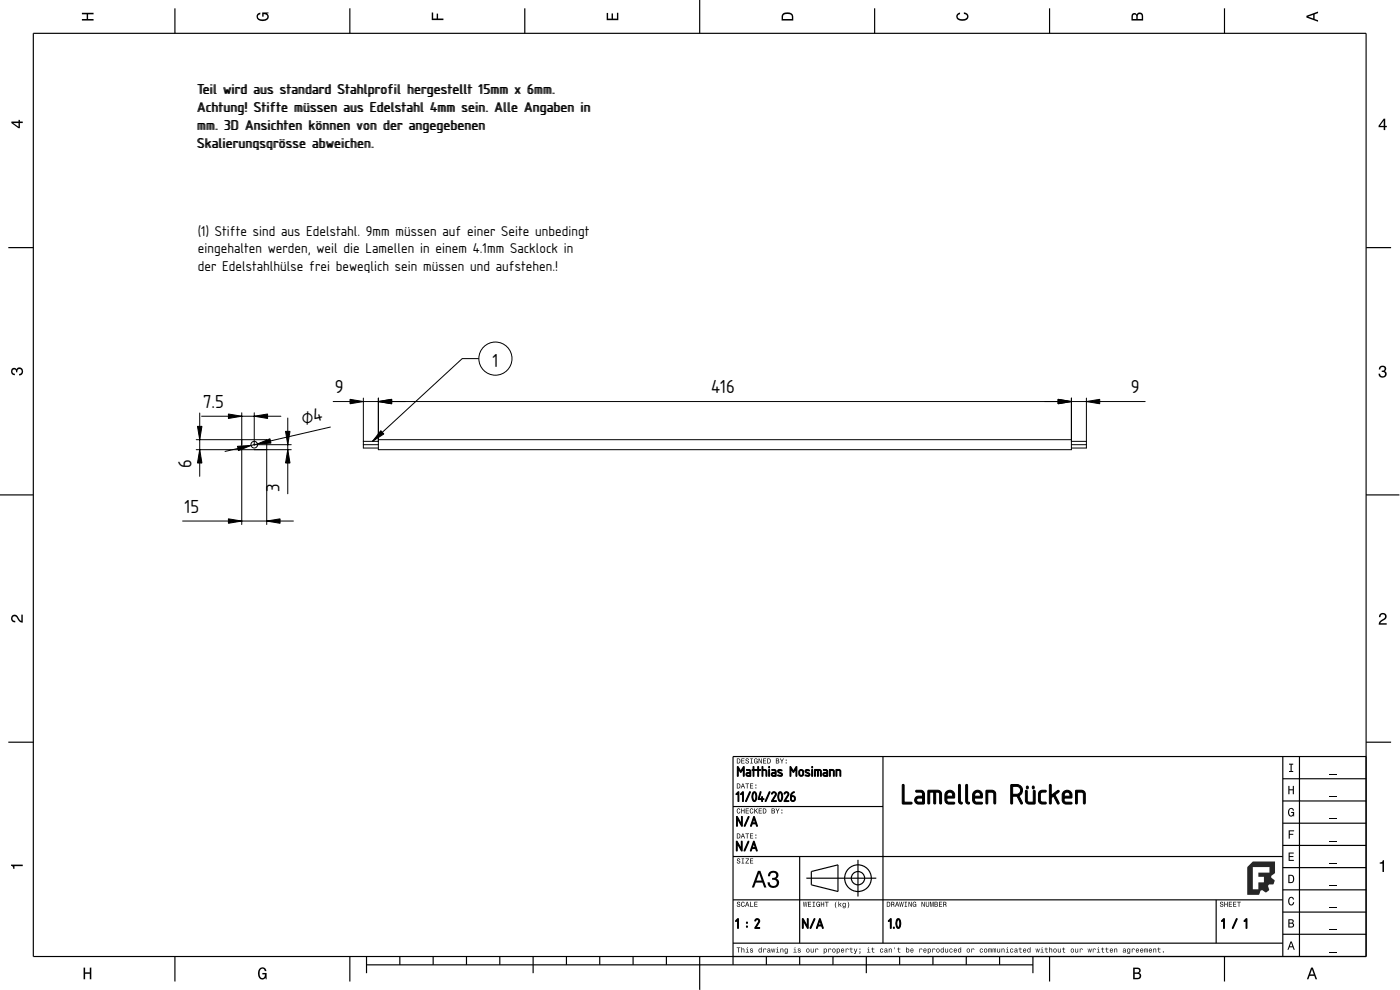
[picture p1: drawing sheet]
<svg xmlns="http://www.w3.org/2000/svg" width="420mm" height="297mm" viewBox="0 0 420 297" stroke-linecap="round" stroke-linejoin="round" font-family="sans-serif">
<g fill="none" stroke="#000" stroke-width=".35">
<path d="M10 10h400v277h-400zM52.5 2.5v7.5M105 2.5v7.5M157.5 2.5v7.5M210 0v10M262.5 2.5v7.5M315 2.5v7.5M367.5 2.5v7.5M2.5 74.3h7.5M410 74.3h7.5M0 148.5h10M410 148.5h10"/>
<path d="M2.5 222.7h7.5M265 227v56M385 233.7h25M385 227v60M390 227v60M410 222.7h7.5M410 227h-190v62.5M220 257h165M220 242h45M240 257v26M257.5 258v11M385 253.7h25"/>
<path d="M385 247h25M385 240.3h25M220 270h165M242 263.5h21M243.5 261.5l8-2v8l-8-2zM365 270v13M385 273.7h25M385 267h25M385 260.3h25M52.5 287v7.5M105 287v7.5M110 289.5h200"/>
<path d="M110 287v5M120 287v2.5M130 287v2.5M140 287v2.5M150 287v2.5M160 287v5M170 287v2.5M180 287v2.5M190 287v2.5M200 287v2.5M210 287v10M220 283h165"/>
<path d="M230 287v2.5M240 287v2.5M250 287v2.5M260 287v5M270 287v2.5M280 287v2.5M290 287v2.5M300 287v2.5M310 287v5M315 287v7.5M367.5 287v7.5M385 280.3h25"/>
<circle cx="257.5" cy="263.5" r="4"/>
<circle cx="257.5" cy="263.5" r="2"/>
</g>
<g fill="#000">
<path d="M24.6 3.8h3.5v.5h-1.7v1.4h1.7v.5h-3.5v-.5h1.4v-1.4h-1.4z" fill-rule="evenodd"/>
<path d="M77.3 4.2l.8-.4v.5l-.3 .1a.68 .68 0 0 0-.4 .6 .68 .68 0 0 0 .4 .6 1.68 1.68 0 0 0 2.4-.6 .92 .92 0 0 0-1.1-.8v.8h-.4v-1.3h1.9v.3l-.5 .1 .4 .4a1.19 1.19 0 0 1-.9 1.7 1.9 1.9 0 0 1-2.6-1.3z" fill-rule="evenodd"/>
<path d="M129.6 3.8h.4v1.8h1v-1.5h.5v1.5h1.6v.4h-3.5z" fill-rule="evenodd"/>
<path d="M182.1 3.9h.4v1.7h1v-1.6h.5v1.6h1.2v-1.8h.4v2.3h-3.5z" fill-rule="evenodd"/>
<path d="M235 4a2.19 2.19 0 0 0-.4 2.2h3.5v-1.2a1.92 1.92 0 0 0-3.1-1zM235.3 4.4l.4-.2a1.44 1.44 0 0 1 2 .8v.7h-2.7l.1-1z" fill-rule="evenodd"/>
<path d="M287.3 4.2l.8-.4v.4l-.3 .1a.66 .66 0 0 0-.4 .6 .66 .66 0 0 0 .4 .6l.4 .2a1.59 1.59 0 0 0 2-.7 .9 .9 0 0 0-.9-.8v-.5a1.24 1.24 0 0 1 1.3 1.1 1.24 1.24 0 0 1-1 1.4 1.93 1.93 0 0 1-2.6-1.2z" fill-rule="evenodd"/>
<path d="M339.8 4.2l-.2 2h3.5v-1.4a.98 .98 0 0 0-.8-1 .98 .98 0 0 0-1.1 .6 .84 .84 0 0 0-1.4-.2zM340.1 4.5l.4-.1 .4 .1 .1 1.2h-1zM341.6 4.4l.4-.2a.57 .57 0 0 1 .7 .7v.8h-1.3z" fill-rule="evenodd"/>
<path d="M392.1 4.7v.6l3.5 1.2v-.4l-1.1-.4v-1.4l1.1-.4v-.4zM392.6 5l1.5-.5v1z" fill-rule="evenodd"/>
<path d="M3.4 36.5v.4l2.1 1.6h.5v-1.6h.8v-.4h-.8v-.5h-.4v.5zM4 36.9h1.6v1.1z" fill-rule="evenodd"/>
<path d="M415.3 35.6l-1.6 2.1v.5h1.6v.8h.4v-.8h.5v-.4h-.5v-2.2zM415.3 36.2v1.6h-1.1z" fill-rule="evenodd"/>
<path d="M3.6 110.6a.86 .86 0 0 1 1.4 .2 1.12 1.12 0 0 1 1.5-.4 1.12 1.12 0 0 1 .3 1.6l-.5 .6-.6 .1v-.5a.72 .72 0 0 0 .9-.7 .72 .72 0 0 0-.8-.7 .72 .72 0 0 0-.6 .9h-.4a.62 .62 0 0 0-.4-.8 .62 .62 0 0 0-.8 .4 .62 .62 0 0 0 .5 .8h.4l-.1 .5a1.17 1.17 0 0 1-1-.7 1.17 1.17 0 0 1 .2-1.3z" fill-rule="evenodd"/>
<path d="M414.1 110a1.01 1.01 0 0 1 1.5-.2 1.01 1.01 0 0 1 0 1.5 1.12 1.12 0 0 1 .4 1.6 1.12 1.12 0 0 1-1.6 .3l-.6-.6-.1-.5h.5a.72 .72 0 0 0 .6 .9 .72 .72 0 0 0 .8-.8 .72 .72 0 0 0-.9-.6v-.4a.62 .62 0 0 0 .8-.4 .62 .62 0 0 0-.5-.8 .62 .62 0 0 0-.7 .5l-.1 .4h-.4z" fill-rule="evenodd"/>
<path d="M3.6 184.7a1.22 1.22 0 0 1 2 .8l.8 .8v-1.9h.4v2.4a2.76 2.76 0 0 1-2-1.8 .69 .69 0 0 0-1.1 .5 .69 .69 0 0 0 .9 .8v.4a1.18 1.18 0 0 1-1.2-.6 1.18 1.18 0 0 1 .2-1.4z" fill-rule="evenodd"/>
<path d="M414.2 184.2a1.18 1.18 0 0 1 1.9 .3 1.18 1.18 0 0 1-1 1.7l-.8 .8h1.9v.4h-2.4a2.76 2.76 0 0 1 1.8-2 .69 .69 0 0 0-.5-1.1 .69 .69 0 0 0-.8 .9h-.5z" fill-rule="evenodd"/>
<path d="M221.1 227.6v1.5h.5a.77 .77 0 0 0 .6-.8 .77 .77 0 0 0-.6-.7zM221.3 227.8a.58 .58 0 0 1 .7 .5 .58 .58 0 0 1-.7 .6zM222.5 227.6v1.5h.9v-.2h-.7v-.5h.7v-.2h-.7v-.4h.7v-.2zM223.9 227.7a.6 .6 0 0 0 0 .6 .6 .6 0 0 0 .7 .2 .33 .33 0 0 1-.4 .5 .33 .33 0 0 1-.3-.4h-.2a.54 .54 0 0 0 .6 .6 .54 .54 0 0 0 .5-.7 .54 .54 0 0 0-.8-.4 .28 .28 0 0 1 .2-.4 .28 .28 0 0 1 .3 .3h.2v-.2l-.3-.2zM225.2 227.6v.2h.2v1.1h-.2v.2h.7v-.2h-.3v-1.1h.3v-.2zM226.4 227.7a.72 .72 0 0 0-.2 1 .72 .72 0 0 0 1 .3l.2 .1v-.8h-.6v.1h.4l-.2 .5a.52 .52 0 0 1-.6-.6 .52 .52 0 0 1 .7-.4l.3 .1-.3-.4zM227.7 227.6v1.5h.1v-1.3l.6 1.3h.2v-1.5h-.1v1.2l-.6-1.2zM229 227.6v1.5h.9v-.2h-.7v-.5h.7v-.2h-.7v-.4h.7v-.2zM230.3 227.6v1.5h.5a.77 .77 0 0 0 .5-.8 .77 .77 0 0 0-.5-.7zM230.5 227.8a.58 .58 0 0 1 .6 .5 .58 .58 0 0 1-.6 .6zM232.9 227.6v1.5h.5a.42 .42 0 0 0 .5-.3 .42 .42 0 0 0-.3-.5l.2-.2-.1-.4zM233.1 227.8h.3a.23 .23 0 0 1 .2 .2 .23 .23 0 0 1-.3 .2h-.2zM233.1 228.4h.3a.26 .26 0 0 1 .3 .2 .26 .26 0 0 1-.3 .3h-.3zM234.1 227.6l.5 .9v.6h.2v-.6l.5-.9h-.3l-.3 .7-.4-.7zM235.8 228.7v.4h.3v-.4zM235.8 227.9v.3h.3v-.3z" fill-rule="evenodd"/>
<path d="M221.1 235.1v1.5h.5a.77 .77 0 0 0 .6-.8 .77 .77 0 0 0-.6-.7zM221.3 235.3a.58 .58 0 0 1 .7 .5 .58 .58 0 0 1-.7 .6zM222.8 235.1l-.5 1.5h.2l.1-.5h.6l.2 .5h.2l-.5-1.5zM222.9 235.3l.3 .6h-.5zM223.7 235.1v.2h.4v1.3h.2v-1.3h.5v-.2zM225.1 235.1v1.5h.9v-.2h-.7v-.5h.7v-.2h-.7v-.4h.7v-.2zM226.7 236.2v.4h.3v-.4zM226.7 235.4v.3h.3v-.3z" fill-rule="evenodd"/>
<path d="M386.6 235.8h.4v1h1v-1h.3v2.5h-.3v-1.2h-1v1.2h-.4z" fill-rule="evenodd"/>
<path d="M386.9 229.1h1.2v.3h-.5v1.9h.5v.3h-1.2v-.3h.4v-1.9h-.4z" fill-rule="evenodd"/>
<path d="M3.3 259.4h3.5v.5h-2.5v.8h-.3a.77 .77 0 0 0-.7-.9z" fill-rule="evenodd"/>
<path d="M221.3 257.7a.6 .6 0 0 0 0 .6 .6 .6 0 0 0 .7 .3 .33 .33 0 0 1-.4 .4 .33 .33 0 0 1-.3-.4h-.2a.54 .54 0 0 0 .6 .6 .54 .54 0 0 0 .5-.7 .54 .54 0 0 0-.8-.4 .28 .28 0 0 1 .2-.4 .28 .28 0 0 1 .3 .3h.2v-.2l-.3-.2zM222.6 257.6v.2h.2v1.1h-.2v.2h.7v-.2h-.3v-1.1h.3v-.2zM223.8 257.6v.2h.8l-.9 1.3h1.1v-.2h-.9l.9-1.3zM225.1 257.6v1.5h.9v-.2h-.7v-.5h.7v-.2h-.7v-.4h.7v-.2z" fill-rule="evenodd"/>
<path d="M221.1 250.1v1.5h.5a.77 .77 0 0 0 .6-.8 .77 .77 0 0 0-.6-.7zM221.3 250.3a.58 .58 0 0 1 .7 .5 .58 .58 0 0 1-.7 .6zM222.8 250.1l-.5 1.5h.2l.1-.5h.6l.2 .5h.2l-.5-1.5zM222.9 250.3l.3 .6h-.5zM223.7 250.1v.2h.4v1.3h.2v-1.3h.5v-.2zM225.1 250.1v1.5h.9v-.2h-.7v-.5h.7v-.2h-.7v-.4h.7v-.2zM226.7 251.2v.4h.3v-.4zM226.7 250.4v.3h.3v-.3z" fill-rule="evenodd"/>
<path d="M221.3 242.7a.72 .72 0 0 0-.2 1 .72 .72 0 0 0 .9 .3l.2-.5-.4 .4a.56 .56 0 0 1-.5-.6 .56 .56 0 0 1 .6-.5l.3 .2-.4-.4zM222.4 242.6v1.5h.2v-.7h.6v.7h.2v-1.5h-.2v.6h-.6v-.6zM223.8 242.6v1.5h.9v-.2h-.7v-.5h.7v-.2h-.7v-.4h.7v-.2zM225.2 242.7a.72 .72 0 0 0-.2 1 .72 .72 0 0 0 .9 .3l.2-.5-.4 .4a.56 .56 0 0 1-.5-.6 .56 .56 0 0 1 .6-.5l.3 .2-.4-.4zM226.4 242.6v1.5h.2l.2-.8 .5 .8h.2l-.6-.9 .6-.6h-.3l-.6 .7v-.7zM227.7 242.6v1.5h.9v-.2h-.7v-.5h.7v-.2h-.7v-.4h.7v-.2zM228.9 242.6v1.5h.5a.77 .77 0 0 0 .6-.8 .77 .77 0 0 0-.6-.7zM229.1 242.7a.58 .58 0 0 1 .7 .6 .58 .58 0 0 1-.7 .6zM231.6 242.6v1.5h.5a.42 .42 0 0 0 .5-.3 .42 .42 0 0 0-.3-.5l.2-.3-.1-.3zM231.7 242.7h.4a.23 .23 0 0 1 .2 .3 .23 .23 0 0 1-.3 .2h-.3zM231.7 243.4h.4a.26 .26 0 0 1 .3 .2 .26 .26 0 0 1-.3 .3h-.4zM232.7 242.6l.6 .9v.6h.2v-.6l.5-.9h-.3l-.3 .7-.4-.7zM234.5 243.7v.4h.3v-.4zM234.5 242.9v.3h.3v-.3z" fill-rule="evenodd"/>
<path d="M386.7 255.8h1.6v.3h-1.2v.8h1.1v.3h-1.1v.8h1.2v.3h-1.6z" fill-rule="evenodd"/>
<path d="M386.7 249.1h1.7v.3h-1.3v.8h1v.3h-1v1.1h-.4z" fill-rule="evenodd"/>
<path d="M386.8 242.8a.85 .85 0 0 1 .9-.4 .85 .85 0 0 1 .7 .8h-.4l-.3-.5a1.04 1.04 0 0 0-.9 .9 1.04 1.04 0 0 0 .7 1.1l.4-.2 .1-.6h-.5v-.3h.9v1.4l-.3-.4-.4 .4a1.2 1.2 0 0 1-1.1-1.8z" fill-rule="evenodd"/>
<path d="M221.3 270.7a.6 .6 0 0 0 0 .6 .6 .6 0 0 0 .7 .3 .33 .33 0 0 1-.4 .4 .33 .33 0 0 1-.3-.4h-.2a.54 .54 0 0 0 .6 .6 .54 .54 0 0 0 .5-.7 .54 .54 0 0 0-.8-.4 .28 .28 0 0 1 .2-.4 .28 .28 0 0 1 .3 .3h.2v-.2l-.3-.2zM222.6 270.7a.72 .72 0 0 0-.2 1 .72 .72 0 0 0 .9 .3l.2-.5-.4 .4a.56 .56 0 0 1-.5-.6 .56 .56 0 0 1 .6-.5l.3 .2-.4-.4zM224.1 270.6l-.5 1.5h.2l.1-.5h.6l.2 .5h.2l-.5-1.5zM224.2 270.8l.3 .7h-.5zM225.1 270.6v1.5h1v-.2h-.8v-1.3zM226.4 270.6v1.5h.9v-.2h-.7v-.5h.7v-.2h-.7v-.4h.7v-.2z" fill-rule="evenodd"/>
<path d="M227.5 261.3l-1.9 5h.7l.5-1.5h2l.5 1.5h.7l-1.8-5zM227.8 262l.8 2.2h-1.5zM230.9 261.7l-.4 1.2h.6a.88 .88 0 0 1 .5-1.1 .88 .88 0 0 1 1.1 .4 .88 .88 0 0 1-.3 1.2h-.7v.6a1.03 1.03 0 0 1 1.4 .6 1.03 1.03 0 0 1-.7 1.3 1.03 1.03 0 0 1-1.3-.7l-.1-.5h-.7a1.68 1.68 0 0 0 2.2 1.7 1.68 1.68 0 0 0 .9-2.6l-.4-.2a1.29 1.29 0 0 0 .5-1.6 1.29 1.29 0 0 0-1.5-.7z" fill-rule="evenodd"/>
<path d="M241 270.6l.2 1.5h.2l.2-1.3 .3 1.3h.1l.3-1.5h-.2l-.2 1.2-.2-1.2h-.2l-.2 1.2-.2-1.2zM242.5 270.6v1.5h.9v-.2h-.7v-.5h.7v-.2h-.7v-.4h.7v-.2zM243.9 270.6v.2h.2v1.1h-.2v.2h.7v-.2h-.3v-1.1h.3v-.2zM245.1 270.7a.72 .72 0 0 0-.2 1 .72 .72 0 0 0 1 .3l.2 .1v-.8h-.6v.1h.4l-.2 .5a.52 .52 0 0 1-.6-.6 .52 .52 0 0 1 .7-.4l.3 .1-.3-.4zM246.3 270.6v1.5h.2v-.7h.6v.7h.2v-1.5h-.2v.6h-.6v-.6zM247.6 270.6v.2h.4v1.3h.2v-1.3h.5v-.2zM250.9 270.5a1.35 1.35 0 0 0 .1 2 1.84 1.84 0 0 1 0-2zM251.6 270.5v1.6h.2l.2-.6 .4 .6h.2l-.5-.8 .5-.4-.8 .5v-.9zM253 271a.55 .55 0 0 0-.2 .8 .55 .55 0 0 0 .8 .1 .41 .41 0 0 1-.2 .4 .41 .41 0 0 1-.5-.1 .47 .47 0 0 0 .5 .3 .47 .47 0 0 0 .4-.5v-1.1l-.2 .2-.3-.2zM253.1 271.2l.1-.1a.39 .39 0 0 1 .4 .4 .39 .39 0 0 1-.5 .3zM254.4 270.5a1.85 1.85 0 0 1 0 2 1.22 1.22 0 0 0 0-2z" fill-rule="evenodd"/>
<path d="M266.1 270.6v1.5h.5a.77 .77 0 0 0 .6-.8 .77 .77 0 0 0-.6-.7zM266.3 270.8a.58 .58 0 0 1 .7 .5 .58 .58 0 0 1-.7 .6zM267.5 270.6v1.5h.2v-.7a.45 .45 0 0 1 .5 .2 .45 .45 0 0 1 0 .5l.3-.1-.3-.7a.42 .42 0 0 0 .2-.4 .42 .42 0 0 0-.4-.3zM267.7 270.8h.2a.26 .26 0 0 1 .3 .2 .26 .26 0 0 1-.3 .3h-.2zM269.1 270.6l-.5 1.5h.2l.1-.5h.6l.2 .5h.2l-.5-1.5zM269.2 270.8l.3 .6h-.5zM269.9 270.6l.2 1.5h.2l.2-1.3 .3 1.3h.1l.3-1.5h-.2l-.1 1.2-.3-1.2h-.1l-.3 1.2-.1-1.2zM271.5 270.6v.2h.2v1.1h-.2v.2h.7v-.2h-.3v-1.1h.3v-.2zM272.7 270.6v1.5h.1v-1.3l.6 1.3h.2v-1.5h-.1v1.2l-.6-1.2zM274 270.7a.72 .72 0 0 0-.2 1 .72 .72 0 0 0 1 .3l.2 .1v-.8h-.6v.1h.4l-.2 .5a.52 .52 0 0 1-.6-.6 .52 .52 0 0 1 .7-.4l.3 .1-.3-.4zM276.6 270.6v1.5h.1v-1.3l.6 1.3h.2v-1.5h-.1v1.2l-.6-1.2zM277.8 270.6v.9a.52 .52 0 0 0 .6 .6 .52 .52 0 0 0 .5-.6v-.9h-.2v.9a.33 .33 0 0 1-.3 .4 .33 .33 0 0 1-.4-.4v-.9zM279.1 270.6v1.5h.2v-1.4l.3 1.4h.1l.3-1.4v1.4h.2v-1.5h-.3l-.2 1.3-.3-1.3zM280.5 270.6v1.5h.5a.42 .42 0 0 0 .5-.3 .42 .42 0 0 0-.3-.5l.2-.2-.1-.4zM280.7 270.8h.3a.23 .23 0 0 1 .2 .2 .23 .23 0 0 1-.3 .2h-.2zM280.7 271.4h.3a.26 .26 0 0 1 .3 .2 .26 .26 0 0 1-.3 .3h-.3zM281.8 270.6v1.5h1v-.2h-.8v-.5h.7v-.2h-.7v-.4h.7v-.2zM283.1 270.6v1.5h.2v-.7a.45 .45 0 0 1 .5 .2 .45 .45 0 0 1 .1 .5l.2-.1-.3-.7a.42 .42 0 0 0 .2-.4 .42 .42 0 0 0-.4-.3zM283.3 270.8h.2a.26 .26 0 0 1 .3 .2 .26 .26 0 0 1-.3 .3h-.2z" fill-rule="evenodd"/>
<path d="M366.3 270.7a.6 .6 0 0 0 0 .6 .6 .6 0 0 0 .7 .3 .33 .33 0 0 1-.4 .4 .33 .33 0 0 1-.3-.4h-.2a.54 .54 0 0 0 .6 .6 .54 .54 0 0 0 .5-.7 .54 .54 0 0 0-.8-.4 .28 .28 0 0 1 .2-.4 .28 .28 0 0 1 .3 .3h.2v-.2l-.3-.2zM367.4 270.6v1.5h.2v-.7h.6v.7h.2v-1.5h-.2v.6h-.6v-.6zM368.8 270.6v1.5h.9v-.2h-.7v-.5h.7v-.2h-.7v-.4h.7v-.2zM370.1 270.6v1.5h.9v-.2h-.7v-.5h.7v-.2h-.7v-.4h.7v-.2zM371.3 270.6v.2h.4v1.3h.2v-1.3h.5v-.2z" fill-rule="evenodd"/>
<path d="M386.7 262.5v2.5h.8a1.28 1.28 0 0 0 1-1.3 1.28 1.28 0 0 0-1-1.2zM387 262.8a.96 .96 0 0 1 1.1 .9 .96 .96 0 0 1-1.1 1z" fill-rule="evenodd"/>
<path d="M386.7 275.8v2.5h.9a.7 .7 0 0 0 .8-.5 .7 .7 0 0 0-.5-.8l.4-.6a.62 .62 0 0 0-.8-.6zM387 276.1h.5a.38 .38 0 0 1 .4 .4 .38 .38 0 0 1-.4 .3h-.5zM387 277.1h.5a.44 .44 0 0 1 .5 .5 .44 .44 0 0 1-.4 .4h-.6z" fill-rule="evenodd"/>
<path d="M386.8 269.4a.85 .85 0 0 1 1-.3 .85 .85 0 0 1 .6 .8h-.4l-.3-.5a1.05 1.05 0 0 0-.8 .9 1.05 1.05 0 0 0 .6 1.1l.4-.2 .2-.5h.3a.89 .89 0 0 1-.7 1 .89 .89 0 0 1-1-.8z" fill-rule="evenodd"/>
<path d="M414.1 258.8a.77 .77 0 0 0 .9-.7h.4v3.5h-.5v-2.5h-.8z" fill-rule="evenodd"/>
<path d="M25.1 290.3h.4v1.4h1.5v-1.4h.4v3.5h-.4v-1.6h-1.5v1.6h-.4z" fill-rule="evenodd"/>
<path d="M77.8 290.7a1.19 1.19 0 0 1 1.3-.4 1.19 1.19 0 0 1 .9 1.1h-.5l-.1-.3a.68 .68 0 0 0-.6-.5 .68 .68 0 0 0-.7 .4 1.68 1.68 0 0 0 .6 2.5 .92 .92 0 0 0 .8-1.1h-.8v-.5h1.3v1.9h-.2l-.1-.5-.4 .5a1.19 1.19 0 0 1-1.8-1v-1.5z" fill-rule="evenodd"/>
<path d="M221.1 284.3v.2h.4v1.3h.2v-1.3h.5v-.2zM222.5 284.2v1.6h.2v-.8l.3-.3 .2 .2v.9h.2v-.8a.38 .38 0 0 0-.3-.4 .38 .38 0 0 0-.4 .2v-.6zM223.9 284.7l.3 .1v.8l-.4 .2h1l-.4-.2v-.9zM224.2 284.2l.2 .2zM225.2 284.7v.4l.6 .3a.26 .26 0 0 1-.2 .3 .26 .26 0 0 1-.3-.3h-.2a.42 .42 0 0 0 .6 .4 .42 .42 0 0 0 .1-.7l-.5-.2 .2-.2 .5 .2-.1-.2zM227.8 284.7a.54 .54 0 0 0-.2 .8 .54 .54 0 0 0 .8 .1l.2 .2v-1.6h-.2v.6l-.3-.2zM227.9 284.9l.1-.1a.39 .39 0 0 1 .4 .4 .39 .39 0 0 1-.5 .3zM229.1 284.6v1.2h.2v-1l.7 .2a.38 .38 0 0 0-.3-.4 .38 .38 0 0 0-.5 .2zM230.4 284.7l-.1 .3 .5-.2 .1 .3a.42 .42 0 0 0-.6 .1 .42 .42 0 0 0 .3 .6l.7-.2-.2-.9zM230.5 285.4a.25 .25 0 0 1 .5 0 .25 .25 0 0 1-.5 0zM231.4 284.6l.3 1.2h.2l.2-1 .1 1h.2l.3-1.2h-.2l-.2 1-.2-1h-.1l-.2 1-.2-1zM233 284.7l.3 .1v.8l-.4 .2h1l-.4-.2v-.9zM233.3 284.2l.2 .2zM234.2 284.6v1.2h.2v-.8l.3-.3 .2 .2v.9h.2v-.8a.38 .38 0 0 0-.3-.4 .38 .38 0 0 0-.4 .2zM235.6 284.7a.55 .55 0 0 0-.2 .8 .55 .55 0 0 0 .8 .1 .41 .41 0 0 1-.2 .5 .41 .41 0 0 1-.5-.2 .47 .47 0 0 0 .5 .3 .47 .47 0 0 0 .4-.5v-1.1l-.2 .2-.3-.2zM235.7 284.9l.1-.1a.39 .39 0 0 1 .4 .4 .39 .39 0 0 1-.5 .3zM238.2 284.7l.3 .1v.8l-.4 .2h1l-.4-.2v-.9zM238.5 284.2l.2 .2zM239.5 284.7v.4l.6 .3a.26 .26 0 0 1-.2 .3 .26 .26 0 0 1-.3-.3h-.2a.42 .42 0 0 0 .6 .4 .42 .42 0 0 0 .1-.7l-.5-.2 .3-.2 .4 .2-.1-.2zM242 285.2a.57 .57 0 0 0 1.1 0 .57 .57 0 0 0-1.1 0zM242.2 284.9l.1-.1a.4 .4 0 0 1 .5 .4 .4 .4 0 0 1-.6 .3zM243.3 284.6v.8a.38 .38 0 0 0 .3 .4 .38 .38 0 0 0 .4-.2l.2 .2v-1.2h-.2v.8l-.3 .2-.2-.1v-.9zM244.7 284.6v1.2h.2l.1-1 .6 .2a.38 .38 0 0 0-.3-.4 .38 .38 0 0 0-.4 .2zM247.2 284.6v1.6h.2l.1-.5a.53 .53 0 0 0 .7-.5 .53 .53 0 0 0-.8-.4zM247.5 284.9l.1-.1a.39 .39 0 0 1 .4 .4 .39 .39 0 0 1-.5 .3zM248.6 284.6v1.2h.2l.1-1 .6 .2a.38 .38 0 0 0-.3-.4 .38 .38 0 0 0-.4 .2zM249.8 285.2a.57 .57 0 0 0 1.1 0 .57 .57 0 0 0-1.1 0zM250 284.9l.1-.1a.4 .4 0 0 1 .5 .4 .4 .4 0 0 1-.6 .3zM251.1 284.6v1.6h.2l.1-.5a.53 .53 0 0 0 .7-.5 .53 .53 0 0 0-.8-.4zM251.4 284.9l.1-.1a.39 .39 0 0 1 .4 .4 .39 .39 0 0 1-.5 .3zM252.5 284.7a.57 .57 0 0 0-.1 .9 .57 .57 0 0 0 .9 0v-.2l-.5 .2-.2-.3h.7l-.1-.6-.3-.1zM252.7 284.8h.3l.2 .3h-.6zM253.8 284.6v1.2h.2l.1-1 .6 .2a.38 .38 0 0 0-.3-.4 .38 .38 0 0 0-.4 .2zM255.3 284.3v.4l-.4 .1h.4l.1 .9 .5 .1-.4-.4v-.6h.4v-.1h-.4v-.4zM256.2 284.6l.5 1.2-.4 .4h.3l.7-1.6h-.2l-.3 1-.4-1zM257.9 284.6v.3h.3v-.3zM257.9 285.5l.2 .3-.2 .4 .3-.4v-.3zM260.3 284.7l.3 .1v.8l-.4 .2h1l-.4-.2v-.9zM260.6 284.2l.2 .2zM261.8 284.3v.4l-.3 .1h.3l.1 .9 .5 .1-.4-.4v-.6h.4v-.1h-.4v-.4zM264.2 284.7a.57 .57 0 0 0 0 .9 .57 .57 0 0 0 .8 0l-.1-.2a.32 .32 0 0 1-.5 0 .32 .32 0 0 1 0-.4 .32 .32 0 0 1 .5 0h.2l-.3-.4zM265.6 284.7l-.2 .3 .6-.2 .1 .3a.42 .42 0 0 0-.7 .1 .42 .42 0 0 0 .3 .6l.7-.2-.2-.9zM265.6 285.4a.25 .25 0 0 1 .5 0 .25 .25 0 0 1-.5 0zM266.7 284.6v1.2h.2v-.8l.3-.3 .2 .2v.9h.2v-.8a.38 .38 0 0 0-.2-.4 .38 .38 0 0 0-.5 .2zM268.4 284.2l.2 .6zM269.6 284.3v.4l-.3 .1h.3l.1 .9 .5 .1-.4-.4v-.6h.4v-.1h-.4v-.4zM271.9 284.2v1.6l.2-.2a.5 .5 0 0 0 .8-.4 .5 .5 0 0 0-.8-.4v-.6zM272.2 284.9l.1-.1a.39 .39 0 0 1 .4 .4 .39 .39 0 0 1-.5 .3zM273.3 284.7a.57 .57 0 0 0-.1 .9 .57 .57 0 0 0 .9 0v-.2l-.5 .2-.2-.3h.8l-.2-.6-.3-.1zM273.5 284.8h.3l.2 .3h-.6zM275.9 284.6v1.2h.2l.1-1 .6 .2a.38 .38 0 0 0-.3-.4 .38 .38 0 0 0-.4 .2zM277.2 284.7a.57 .57 0 0 0 0 .9 .57 .57 0 0 0 .8 0l.1-.2-.6 .2-.2-.3h.8l-.2-.6-.3-.1zM277.4 284.8h.3l.2 .3h-.6zM278.4 284.6v1.6h.2l.1-.5a.53 .53 0 0 0 .8-.5 .53 .53 0 0 0-.9-.4zM278.7 284.9l.1-.1a.39 .39 0 0 1 .4 .4 .39 .39 0 0 1-.5 .3zM279.8 284.6v1.2h.2l.1-1 .6 .2a.38 .38 0 0 0-.3-.4 .38 .38 0 0 0-.4 .2zM281 285.2a.57 .57 0 0 0 1.1 0 .57 .57 0 0 0-1.1 0zM281.3 284.9l.1-.1a.4 .4 0 0 1 .4 .4 .4 .4 0 0 1-.5 .3zM282.4 284.7a.54 .54 0 0 0-.1 .8 .54 .54 0 0 0 .8 .1l.1 .2v-1.6h-.1v.6l-.4-.2zM282.6 284.9v-.1a.39 .39 0 0 1 .5 .4 .39 .39 0 0 1-.5 .3zM283.6 284.6v.8a.38 .38 0 0 0 .3 .4 .38 .38 0 0 0 .5-.2l.1 .2v-1.2h-.1l-.1 .8-.3 .2-.2-.1v-.9zM285 284.7a.57 .57 0 0 0 0 .9 .57 .57 0 0 0 .8 0l-.1-.2a.32 .32 0 0 1-.5 0 .32 .32 0 0 1 0-.4 .32 .32 0 0 1 .5 0h.2l-.3-.4zM286.3 284.7a.57 .57 0 0 0 0 .9 .57 .57 0 0 0 .8 0l.1-.2-.6 .2-.2-.3h.8l-.2-.6-.3-.1zM286.5 284.8h.3l.2 .3h-.6zM287.6 284.7a.54 .54 0 0 0-.1 .8 .54 .54 0 0 0 .8 .1l.2 .2v-1.6h-.2v.6l-.4-.2zM287.8 284.9v-.1a.39 .39 0 0 1 .5 .4 .39 .39 0 0 1-.5 .3zM290.1 285.2a.57 .57 0 0 0 1.1 0 .57 .57 0 0 0-1.1 0zM290.4 284.9l.1-.1a.4 .4 0 0 1 .4 .4 .4 .4 0 0 1-.5 .3zM291.5 284.6v1.2h.2l.1-1 .6 .2a.38 .38 0 0 0-.3-.4 .38 .38 0 0 0-.4 .2zM294.2 284.7a.57 .57 0 0 0-.1 .9 .57 .57 0 0 0 .8 0l-.1-.2a.32 .32 0 0 1-.5 0 .32 .32 0 0 1 0-.4 .32 .32 0 0 1 .5 0h.2l-.3-.4zM295.3 285.2a.57 .57 0 0 0 1.1 0 .57 .57 0 0 0-1.1 0zM295.6 284.9l.1-.1a.4 .4 0 0 1 .4 .4 .4 .4 0 0 1-.5 .3zM296.6 284.6v1.2h.2l.1-1.1 .1 1.1h.2l.2-1.1 .1 1.1h.1l-.1-1.2zM297.9 284.6v1.2h.2l.1-1.1 .1 1.1h.2l.2-1.1 .1 1.1h.1l-.1-1.2zM299.3 284.6v.8a.38 .38 0 0 0 .2 .4 .38 .38 0 0 0 .5-.2l.2 .2v-1.2h-.2l-.1 .8-.2 .2-.2-.1-.1-.9zM300.6 284.6v1.2h.2v-.8l.3-.3 .2 .2v.9h.2v-.8a.38 .38 0 0 0-.3-.4 .38 .38 0 0 0-.5 .2zM302 284.7l.3 .1v.8l-.4 .2h.9l-.4-.2v-.9zM302.3 284.2l.2 .2zM303.3 284.7a.57 .57 0 0 0-.1 .9 .57 .57 0 0 0 .9 0l-.2-.2a.32 .32 0 0 1-.5 0 .32 .32 0 0 1 0-.4 .32 .32 0 0 1 .5 0h.2l-.3-.4zM304.6 284.7l-.1 .3 .2-.2a.23 .23 0 0 1 .3-.1 .23 .23 0 0 1 .1 .4 .42 .42 0 0 0-.6 .1 .42 .42 0 0 0 .3 .6l.6-.2-.2-.9zM304.6 285.4a.25 .25 0 0 1 .5 0 .25 .25 0 0 1-.5 0zM306 284.3v.4l-.3 .1h.3l.1 .9 .5 .1-.4-.4v-.6h.4v-.1h-.4v-.4zM307.2 284.7a.57 .57 0 0 0-.1 .9 .57 .57 0 0 0 .8 0l.1-.2-.6 .2-.2-.3h.8l-.1-.6-.4-.1zM307.3 284.8h.3l.2 .3h-.6zM308.4 284.7a.54 .54 0 0 0-.1 .8 .54 .54 0 0 0 .8 .1l.2 .2v-1.6h-.2v.6l-.4-.2zM308.6 284.9l.1-.1a.39 .39 0 0 1 .4 .4 .39 .39 0 0 1-.5 .3zM310.8 284.6l.3 1.2h.1l.2-1 .2 1h.2l.3-1.2h-.2l-.2 1-.2-1h-.2l-.1 1-.2-1zM312.4 284.7l.3 .1v.8l-.4 .2h.9l-.3-.2v-.9zM312.7 284.2l.2 .2zM313.8 284.3v.4l-.3 .1h.3l.1 .9 .6 .1-.5-.4v-.6h.5v-.1h-.5v-.4zM314.9 284.2v1.6h.2v-.8l.3-.3 .2 .2v.9h.2v-.8a.38 .38 0 0 0-.3-.4 .38 .38 0 0 0-.4 .2v-.6zM316.1 285.2a.6 .6 0 0 0 1.2 0 .6 .6 0 0 0-1.2 0zM316.4 284.9l.1-.1a.4 .4 0 0 1 .4 .4 .4 .4 0 0 1-.5 .3zM317.5 284.6v.8a.38 .38 0 0 0 .2 .4 .38 .38 0 0 0 .5-.2l.2 .2v-1.2h-.2v.8l-.3 .2-.2-.1v-.9zM319 284.3v.4l-.3 .1h.3l.1 .9 .6 .1-.5-.4v-.6h.5v-.1h-.5v-.4zM321.3 285.2a.6 .6 0 0 0 1.2 0 .6 .6 0 0 0-1.2 0zM321.6 284.9l.1-.1a.4 .4 0 0 1 .4 .4 .4 .4 0 0 1-.5 .3zM322.7 284.6v.8a.38 .38 0 0 0 .2 .4 .38 .38 0 0 0 .5-.2l.2 .2v-1.2h-.2v.8l-.3 .2-.2-.1v-.9zM324.1 284.6v1.2h.1l.1-1 .7 .2a.38 .38 0 0 0-.3-.4 .38 .38 0 0 0-.5 .2zM326.4 284.6l.3 1.2h.2l.1-1 .2 1h.2l.3-1.2h-.2l-.2 1-.2-1h-.2l-.1 1-.2-1zM328 284.6v1.2h.1l.1-1 .7 .2a.38 .38 0 0 0-.3-.4 .38 .38 0 0 0-.5 .2zM329.3 284.7l.3 .1v.8l-.4 .2h1l-.4-.2v-.9zM329.6 284.2l.2 .2zM330.7 284.3v.4l-.3 .1h.3l.1 .9 .6 .1-.5-.4v-.6h.5v-.1h-.5v-.4zM332 284.3v.4l-.3 .1h.3l.1 .9 .6 .1-.5-.4v-.6h.5v-.1h-.5v-.4zM333.2 284.7a.57 .57 0 0 0-.1 .9 .57 .57 0 0 0 .8 0l.1-.2-.6 .2-.1-.3h.7l-.1-.6-.4-.1zM333.3 284.8h.4l.1 .3h-.5zM334.4 284.6v1.2h.2v-.8l.3-.3 .2 .2v.9h.2v-.8a.38 .38 0 0 0-.3-.4 .38 .38 0 0 0-.4 .2zM337.1 284.7l-.1 .3 .2-.2a.23 .23 0 0 1 .4-.1 .23 .23 0 0 1 0 .4 .42 .42 0 0 0-.6 .1 .42 .42 0 0 0 .3 .6l.7-.2-.3-.9zM337.2 285.4a.25 .25 0 0 1 .5 0 .25 .25 0 0 1-.5 0zM338.3 284.7a.55 .55 0 0 0-.1 .8 .55 .55 0 0 0 .8 .1 .41 .41 0 0 1-.2 .5 .41 .41 0 0 1-.5-.2 .47 .47 0 0 0 .5 .3 .47 .47 0 0 0 .4-.5v-1.1l-.2 .2-.3-.2zM338.5 284.9l.1-.1a.39 .39 0 0 1 .4 .4 .39 .39 0 0 1-.5 .3zM339.7 284.6v1.2h.2v-1l.7 .2a.38 .38 0 0 0-.3-.4 .38 .38 0 0 0-.5 .2zM341 284.7a.57 .57 0 0 0-.1 .9 .57 .57 0 0 0 .8 0l.1-.2-.6 .2-.1-.3h.7l-.1-.6-.4-.1zM341.1 284.8h.4l.1 .3h-.5zM342.3 284.7a.57 .57 0 0 0-.1 .9 .57 .57 0 0 0 .8 0l.1-.2-.6 .2-.1-.3h.7l-.1-.6-.4-.1zM342.4 284.8h.4l.1 .3h-.5zM343.4 284.6v1.2h.2l.2-1.1 .1 1.1h.1l.2-1.1 .1 1.1h.2l-.1-1.2zM344.9 284.7a.57 .57 0 0 0-.1 .9 .57 .57 0 0 0 .8 0l.1-.2-.6 .2-.1-.3h.7l-.1-.6-.4-.1zM345 284.8h.4l.1 .3h-.5zM346.1 284.6v1.2h.2v-.8l.3-.3 .2 .2v.9h.2v-.8a.38 .38 0 0 0-.3-.4 .38 .38 0 0 0-.4 .2zM347.7 284.3v.4l-.4 .1h.4v.9l.6 .1-.5-.4v-.6h.5v-.1h-.5v-.4zM349 285.5v.3h.3v-.3z" fill-rule="evenodd"/>
<path d="M340.1 290.3v3.5h1.3a.98 .98 0 0 0 1.1-.7 .98 .98 0 0 0-.6-1.2 .86 .86 0 0 0 .4-1 .86 .86 0 0 0-1-.6zM340.5 290.7h.8a.53 .53 0 0 1 .6 .6 .53 .53 0 0 1-.7 .5h-.7zM340.5 292.2h.8a.61 .61 0 0 1 .7 .6 .61 .61 0 0 1-.7 .6h-.8z" fill-rule="evenodd"/>
<path d="M387.3 282.5l-.9 2.5h.3l.3-.8h1l.2 .8h.4l-.9-2.5zM387.5 282.8l.4 1.1h-.8z" fill-rule="evenodd"/>
<path d="M393.5 290.3l-1.3 3.5h.5l.3-1h1.4l.4 1h.5l-1.3-3.5zM393.7 290.8l.6 1.6h-1.1z" fill-rule="evenodd"/>
</g>
<path d="M398.9 239h2.2M398.9 232.4h2.2M398.9 259h2.2M398.9 252.4h2.2M398.9 245.7h2.2M398.9 279h2.2M398.9 272.4h2.2M398.9 265.7h2.2M398.9 285.7h2.2" fill="none" stroke="#000" stroke-width=".3"/>
<path d="M374.3 260.2v8.3h3.4l.7-1.3 .4-.1 1.1 .7 .9-.6-.2-1.5 .3-.3 1.2-.1 .4-1-.1-.3-.9-.7v-.3l1.1-1 .1-3.5h-6.7zM376 260.2h5v1.6h-3.3v1.3h1.6v1.6h-1.6v2.1h-1.7z" fill-rule="evenodd" fill="#212529"/>
<g fill="#000" stroke="#000" stroke-width=".3">
<path d="M221.5 237.6l.3 .1-.2 2.8-.1-2.5-.4 .4-.2-.1zM222.8 237.6l.3 .1-.1 2.8-.2-2.5-.4 .4-.2-.1zM225 237.6l.2 .2-1.2 2.6-.2 .1zM226.3 237.9l-.4 1.1a.98 .98 0 0 0 .6 1.2l.3-1.2a.95 .95 0 0 0-.5-1.1zM226.1 237.7a.77 .77 0 0 1 .8 .1 .77 .77 0 0 1 .2 .9v.3a1.17 1.17 0 0 1-.9 1.5l-.3-.5-.2-.8zM228.2 237.6l.2 .1-.5 1.9h.7l.1-.6 .1 .6 .5 .2-.5 .1-.1 .6-.1-.6-1.1-.1zM230.9 237.6l.2 .2-1.2 2.6-.2 .1zM231.7 237.8a.74 .74 0 0 1 1-.1 .74 .74 0 0 1 .2 1l-1 1.5h1l.1 .3h-1.4l1-1.9a.51 .51 0 0 0-.2-.8 .51 .51 0 0 0-.7 .5l-.2-.2zM234 237.9l-.3 1.1a.98 .98 0 0 0 .6 1.2l.3-1.2a.95 .95 0 0 0-.6-1.1zM233.8 237.7a.77 .77 0 0 1 .9 .1 .77 .77 0 0 1 .2 .9v.3a1.17 1.17 0 0 1-.9 1.5l-.4-.5-.2-.8zM235.5 237.8a.74 .74 0 0 1 1-.1 .74 .74 0 0 1 .1 1l-.9 1.5h.9l.1 .3h-1.4l1.1-1.9a.51 .51 0 0 0-.3-.8 .51 .51 0 0 0-.7 .5l-.1-.2zM237.6 238l.6-.4 .2 .2a.9 .9 0 0 0-.8 .9 .85 .85 0 0 1 1.1 .4 .85 .85 0 0 1-.3 1.2 .85 .85 0 0 1-1.1-.3l-.1-.2a2.08 2.08 0 0 1 .4-1.8zM237.5 239v.8a.45 .45 0 0 0 .5 .4 .45 .45 0 0 0 .4-.4l-.1-.6z"/>
<path d="M221.3 230l.2 .1 .8 1.2 .8-1.2 .2-.1v2.9l-.2-.1v-2.1l-.8 1.1-.7-1.1v2.1l-.3 .1zM224.2 232.1l.1 .5 .7 .1v-.7zM224.1 230.9h.8l.4 .5v1.5h-.9a.59 .59 0 0 1-.5-.6 .59 .59 0 0 1 .5-.5h.6v-.5l-.9-.2zM226 230l.3 .2v.7l.6 .1-.6 .2-.2 1.7-.1-1.7-.3-.2 .3-.1zM227.4 230l.3 .2v.7l.6 .1-.6 .2-.2 1.7-.1-1.7-.3-.2 .3-.1zM228.7 230h.2l.1 .9h.7l.4 .3v1.7l-.2-.1-.1-1.5-.3-.1h-.5v1.6l-.3 .1zM230.7 230.9l.3 .1-.2 1.9zM230.7 230.2a.19 .19 0 0 1 .3 0 .19 .19 0 0 1-.3 0zM231.8 232.1l.1 .5 .7 .1v-.7zM231.7 230.9h.8l.4 .5v1.5h-.9a.59 .59 0 0 1-.5-.6 .59 .59 0 0 1 .5-.5h.6v-.5l-.9-.2zM233.5 231a.7 .7 0 0 1 1.2 .3h-.2a.45 .45 0 0 0-.5-.2 .45 .45 0 0 0-.3 .4l.8 .4a.6 .6 0 0 1 .2 .9 .6 .6 0 0 1-.9 .1l-.4-.2 .2-.2a.52 .52 0 0 0 .5 .2 .52 .52 0 0 0 .4-.4l-1-.6zM237.1 230l.2 .1 .8 1.2 .8-1.2 .2-.1v2.9l-.2-.1v-2.1l-.8 1.1-.7-1.1v2.1l-.3 .1zM240.2 231.3l-.2 .9a.46 .46 0 0 0 .5 .5 .46 .46 0 0 0 .4-.5l-.1-.9zM240 231a.73 .73 0 0 1 1.2 .5v.7a.73 .73 0 0 1-.8 .7 .73 .73 0 0 1-.7-.7v-.8zM241.8 231a.7 .7 0 0 1 1.1 .3h-.1a.45 .45 0 0 0-.5-.2 .45 .45 0 0 0-.4 .4l.9 .4a.6 .6 0 0 1 .1 .9 .6 .6 0 0 1-.9 .1l-.3-.2 .1-.2a.52 .52 0 0 0 .6 .2 .52 .52 0 0 0 .4-.4l-1-.6zM243.6 230.9l.3 .1-.2 1.9zM243.6 230.2a.2 .2 0 0 1 .4 0 .2 .2 0 0 1-.4 0zM244.5 230.9h.1a1.97 1.97 0 0 1 1.8 .2l.1 1.8-.3-.1-.1-1.6h-.5l-.1 1.7-.2-1.7h-.6l-.1 1.7zM247.3 232.1l.1 .5 .7 .1v-.7zM247.1 230.9h.9l.4 .5v1.5h-.9a.59 .59 0 0 1-.6-.6 .59 .59 0 0 1 .6-.5h.6v-.5l-1-.2zM249 230.9a.99 .99 0 0 1 1.2 .1 .99 .99 0 0 1 .2 1.2l-.2 .7-.1-1.6-.9-.1v1.6l-.2 .1zM250.9 230.9a.99 .99 0 0 1 1.2 .1 .99 .99 0 0 1 .2 1.2l-.1 .7-.2-1.6-.8-.1v1.6l-.3 .1z"/>
<path d="M270.9 235.4h.3l.1 .3v5h2.3l.1 .3-.1 .2-2.8-.1zM275.2 239.6a.6 .6 0 0 0-.1 .7 .6 .6 0 0 0 .6 .4h1.2v-1.2zM274.8 237.2h1.8l.8 .8v3l-.3 .3h-1.5a1.18 1.18 0 0 1-1.1-1.2 1.18 1.18 0 0 1 1.1-1.2h1.3l-.1-.9-.4-.3-1.5-.1zM278.6 237.2l2.7-.1a1.47 1.47 0 0 1 1.3 2.1v1.7l-.3 .3-.3-.3-.1-2.9-.4-.3h-.7v3.2l-.1 .3h-.3l-.2-3.5h-1.2v3.2l-.1 .3h-.3zM284.4 238l-.2 .9h1.8a.92 .92 0 0 0-.5-1.1 .92 .92 0 0 0-1.1 .2zM284.1 237.5a1.55 1.55 0 0 1 1.9-.1 1.55 1.55 0 0 1 .5 1.9l-2.3 .1v.6a.59 .59 0 0 0 .6 .7h1.4l.3 .3-.3 .3h-1.5a1.51 1.51 0 0 1-1.1-2.1v-1zM287.7 235.5h.5v4.7l.1 .4 .5 .4a.78 .78 0 0 1-1 0 .78 .78 0 0 1-.1-1zM289.8 235.5h.6v4.7l.1 .4 .5 .4a.78 .78 0 0 1-1.1 0 .78 .78 0 0 1-.1-1zM292.7 238l-.2 .9h1.8a.92 .92 0 0 0-.5-1.1 .92 .92 0 0 0-1.1 .2zM292.4 237.5a1.55 1.55 0 0 1 1.9-.1 1.55 1.55 0 0 1 .5 1.9l-2.3 .1v.6a.59 .59 0 0 0 .6 .7h1.4l.3 .3-.3 .3h-1.4a1.51 1.51 0 0 1-1.2-2.1v-1zM296 237.1h.2a2.28 2.28 0 0 1 2.6 .8v3l-.2 .3-.3-.4v-2.5a.83 .83 0 0 0-1.3-.6h-.6v3.2l-.1 .3h-.3zM303.9 235.9v2.4a2 2 0 0 0 2.4-.9v-.6l-.6-.7zM303.4 235.5l.2-.1a3 3 0 0 1 2.6 .3 1.76 1.76 0 0 1-.4 3.1l1 2.3-.4 .1-1.2-2.3h-1.3v2.2l-.4 .1zM309.7 236.3a.4 .4 0 0 1 .8 0 .4 .4 0 0 1-.8 0zM307.9 236.3a.4 .4 0 0 1 .8 0 .4 .4 0 0 1-.8 0zM307.9 237.2h.3l.1 .3v2.7l.6 .5h1.2v-3.3l.1-.2 .4 .1v3.8l-1.8 .2a1.49 1.49 0 0 1-1.1-2.2zM312 237.5l.6-.4h1.1l.3 .3-.3 .3a.99 .99 0 0 0-1.1 0 .99 .99 0 0 0-.4 1v1.3a.6 .6 0 0 0 .7 .7h1l.1 .3a1.45 1.45 0 0 1-1.7 .1 1.45 1.45 0 0 1-.6-1.6v-1.5zM315.1 235.4h.3l.1 .3v2.9l1.9-1.4 .5 .1-.1 .3-1.2 .9 1.3 2.4-.2 .3-.4-.1-1.1-2.3-.7 .5v1.8h-.5zM319.6 238l-.2 .9h1.8a.92 .92 0 0 0-.5-1.1 .92 .92 0 0 0-1.1 .2zM319.3 237.5a1.55 1.55 0 0 1 1.9-.1 1.55 1.55 0 0 1 .5 1.9l-2.3 .1v.6a.59 .59 0 0 0 .6 .7h1.4l.3 .3-.3 .3h-1.5a1.51 1.51 0 0 1-1.1-2.1v-1zM322.9 237.1h.2a2.28 2.28 0 0 1 2.6 .8v3l-.3 .3-.3-.4v-2.5a.83 .83 0 0 0-1.2-.6h-.6v3.2l-.1 .3h-.3z"/>
<path d="M221 252.4l.3 .1 1.2 2.1v-2.1l.2-.1v2.9l-.2-.1-1.2-2.1v2.1l-.3 .1zM224.5 252.4l.2 .2-1.1 2.6-.3 .1zM226.2 252.4l.2 .1 .8 2.6-.1 .2-.3-.7h-1.1l-.3 .7-.2-.1zM226.2 253l-.4 1.3h.9z"/>
<path d="M221.1 245l.2 .1 1.2 2.1v-2.1l.3-.1v2.9l-.3-.1-1.2-2.1v2.1l-.2 .1zM224.6 245l.2 .2-1.2 2.6-.2 .1zM226.2 245l.2 .1 .9 2.6-.1 .2-.4-.7h-1.1l-.2 .7-.3-.1zM226.3 245.6l-.5 1.3h.9z"/>
<path d="M221.3 275.7l.3 .1-.1 2.8-.2-2.5-.4 .4-.2-.2zM224.1 277.9h.2v.3h-.2zM224.1 276.7h.2v.3h-.2zM226.7 275.8a.74 .74 0 0 1 1 0 .74 .74 0 0 1 .2 1l-1 1.5h.9l.2 .2h-1.4l1-1.8a.51 .51 0 0 0-.3-.8 .51 .51 0 0 0-.6 .4l-.2-.1z"/>
<path d="M240.8 275.7h.3l1.2 2.2v-2.1l.2-.2v2.9l-.2-.1-1.2-2.1v2.1l-.3 .1zM244.3 275.6l.3 .3-1.2 2.5-.2 .1zM246 275.6l.2 .1 .9 2.7-.2 .2-.3-.8h-1.1l-.3 .7-.2-.1zM246.1 276.2l-.5 1.3h.9z"/>
<path d="M267.2 275.7l.3 .1-.2 2.8-.1-2.5-.4 .4-.2-.2zM268.1 278.2h.3v.3h-.2zM269.5 275.9l-.4 1.2a.98 .98 0 0 0 .6 1.1l.3-1.1a.95 .95 0 0 0-.5-1.2zM269.3 275.7a.77 .77 0 0 1 .8 .2 .77 .77 0 0 1 .2 .8v.4a1.17 1.17 0 0 1-.9 1.4l-.3-.4-.2-.8z"/>
<path d="M367.2 275.7l.3 .1-.2 2.8-.1-2.5-.4 .4-.2-.2zM371.1 275.6l.2 .3-1.2 2.5-.2 .1zM373.9 275.7l.3 .1-.1 2.8-.2-2.5-.3 .4-.2-.2z"/>
</g>
<path d="M76.3 133.4h.1" fill="none" stroke="#000" stroke-width=".3"/>
<g fill="#fff">
<path d="M72.6 131.9h7.5v3h-7.5z" fill-rule="evenodd"/>
<circle cx="76.3" cy="133.4" r="1"/>
</g>
<g fill="none" stroke="#000" stroke-width=".3">
<path d="M58.9 134.9h28.5M58.9 131.9h21.2v25.5M59.9 123.9v19M60.5 124.9h23.8M72.6 123.8v33.6M76.3 123.8v9.6h11.1M86.4 125.4v22.8M99.2 128.1l-31.7 7.4M54.8 156.3h33.3"/>
<circle cx="76.3" cy="133.4" r="1"/>
</g>
<g fill="#000" stroke="#000" stroke-width=".3">
<path d="M59.3 127.9h1.3l-.7 4zM59.9 134.9l.7 4h-1.3zM68.6 124.2l4 .7-4 .7zM71.3 133.9l4-.3-3.7 1.6zM76.3 124.9l4-.7v1.4zM77.3 133.2l3.7-1.6 .3 1.3zM85.7 129.4h1.3l-.6 4zM86.4 134.9l.6 4h-1.3zM68.6 155.7l4 .6-4 .7zM80.1 156.3l4-.6v1.3z"/>
<path d="M76.3 133.3v.2zM76.2 133.4h.2z" fill-rule="evenodd"/>
</g>
<g fill="#fff">
<path d="M109 132.4h4.5v-.5h208v.5h4.5v2h-4.5v.5h-208v-.5h-4.5z" fill-rule="evenodd"/>
<path d="M113.5 131.9h208v3h-208z" fill-rule="evenodd"/>
<path d="M321.5 133.4h4.5v1h-4.5z" fill-rule="evenodd"/>
<path d="M109 133.4h4.5v1h-4.5z" fill-rule="evenodd"/>
<path d="M109 132.4h4.5v1h-4.5z" fill-rule="evenodd"/>
<path d="M321.5 132.4h4.5v1h-4.5z" fill-rule="evenodd"/>
</g>
<path d="M109 119.4v15h4.5M113.5 119.4v15.5h208v-15.5M143.7 107.6h-5l-26.9 24.8M326 119.4v15h-4.5M100 120.5h243.7M109 132.4h4.5M109 133.4h4.5M113.5 131.9h208M217.5 133.4h.1M321.5 132.4h4.5M321.5 133.4h4.5" fill="none" stroke="#000" stroke-width=".3"/>
<path d="M105 119.8l4 .7-4 .6zM114.3 129.2l.9 1-3.4 2.2zM113.5 120.5l4-.7v1.3zM317.5 119.8l4 .7-4 .6zM326 120.5l4-.7v1.3z" fill="#000" stroke="#000" stroke-width=".3"/>
<circle cx="148.7" cy="107.6" r="5" fill="#fff" stroke="#000" stroke-width=".3"/>
<g font-size="5.3">
<text x="147.8" y="110.2">1</text>
<text x="100.5" y="118">9</text>
<text x="213.5" y="118">416</text>
<text x="339.4" y="118">9</text>
<text x="61" y="122.4">7.5</text>
<text x="91" y="127.5" transform="rotate(-13 91 127.5)">⌀4</text>
<text x="57.5" y="140.5" transform="rotate(-90 57.5 140.5)">6</text>
<text x="83.9" y="147.6" transform="rotate(-90 83.9 147.6)">3</text>
<text x="55.3" y="153.9">15</text>
</g>
<g font-size="4">
<text x="59.1" y="28.2">Teil wird aauuss ssttaannddaarrdd Stahlprofil</text>
<text x="59.4" y="28.2">Teil wird</text>
<text x="101.5" y="28.2">Stahlprofil hheerrggeesstteelllltt 1155mm</text>
<text x="147.4" y="28.2">mm xx 66mm.</text>
<text x="160.5" y="28.2">mm.</text>
<text x="59.1" y="33.6">Achtung! Stifte müssen</text>
<text x="59.4" y="33.6">Achtung! Stifte müssen aauuss EEddeellssttaahhll 44mm</text>
<text x="131.5" y="33.6">mm sseeiinn.. Alle Angaben iinn</text>
<text x="148.6" y="33.6">Alle Angaben</text>
<text x="59.1" y="38.9">mm.</text>
<text x="59.4" y="38.9">mm. 33D Ansichten kköönnnneenn vvoonn ddeerr aannggeeggeebbeenneenn</text>
<text x="69.5" y="38.9">D Ansichten</text>
<text x="59.1" y="44.3">Skalierungsgrösse</text>
<text x="59.4" y="44.3">Skalierungsgrösse aabbweichen.</text>
<text x="98" y="44.3">weichen.</text>
<text x="59.4" y="70.7">(1) Stifte sind aus Edelstahl. 9mm müssen auf einer Seite unbedingt</text>
<text x="59.4" y="76">eingehalten werden, weil die Lamellen in einem 4.1mm Sacklock in</text>
<text x="59.4" y="81.4">der Edelstahlhülse frei beweglich sein müssen und aufstehen.!</text>
</g>
</svg>
